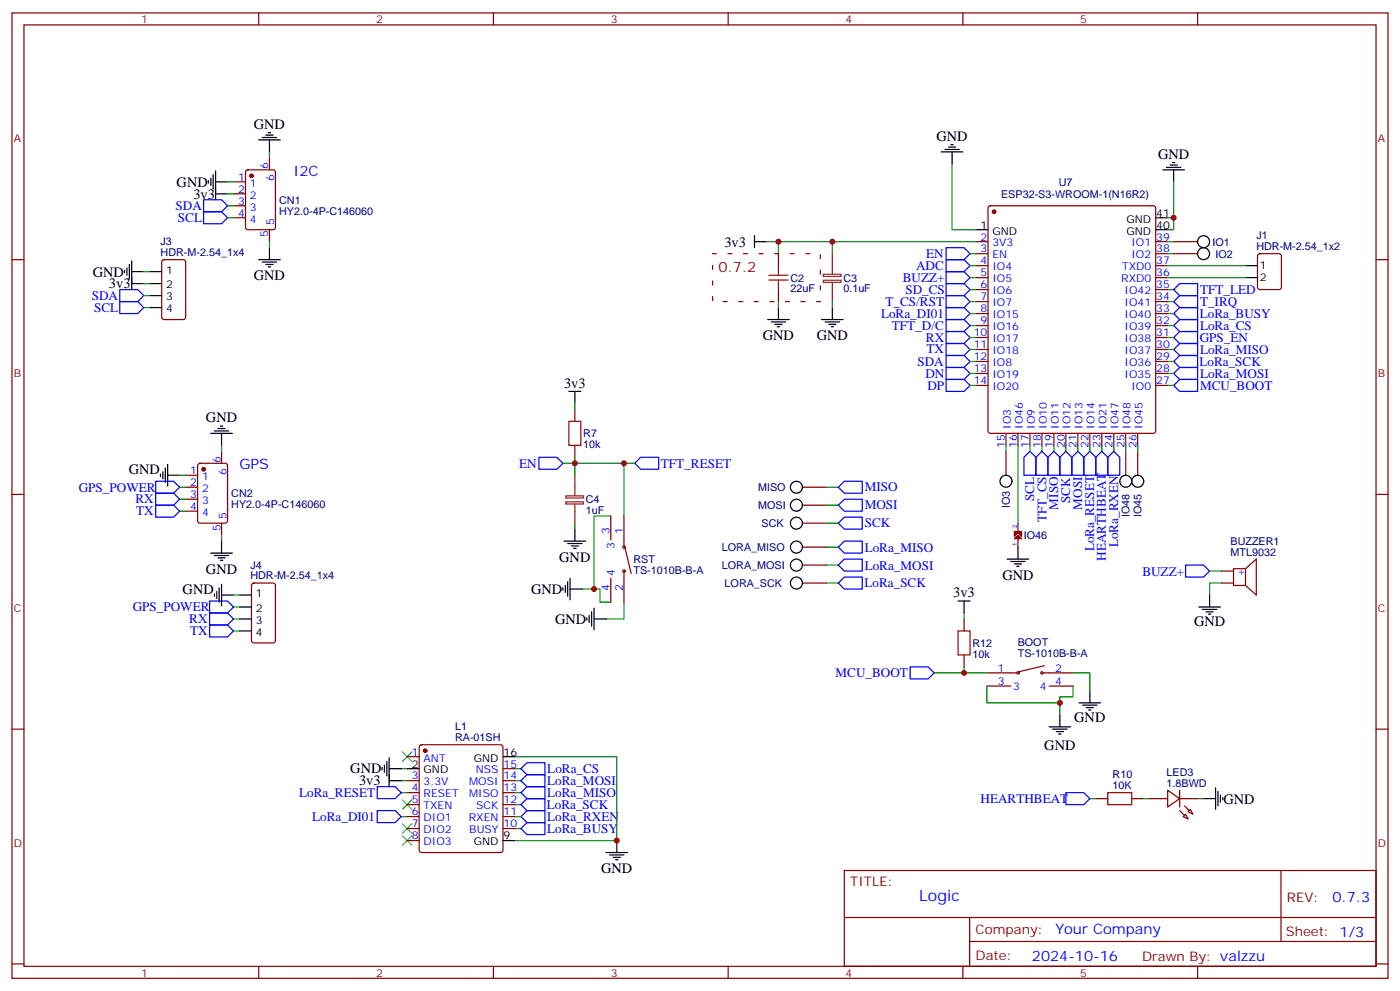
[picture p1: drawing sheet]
<svg xmlns="http://www.w3.org/2000/svg" width="412mm" height="292mm" viewBox="0 0 412 292" stroke-linecap="round" stroke-linejoin="round" font-family="sans-serif">
<g fill="none" stroke="#870000" stroke-width=".35">
<path d="M3.5 3.8h405.4v284.3h-405.4zM7.1 7.3h398.2v277.3h-398.2zM76.2 3.8v3.5M145.3 3.8v3.5M214.5 3.8v3.5M283.6 3.8v3.5M352.8 3.8v3.5M68.8 53.6h3.5M68.8 57.1h3.5M72.6 50.2l.4-.2h7.4l.7 .5v16.5l-.4 .6-7.7 .1-.6-.5-.1-16.5zM79.4 46.5v3.5M3.5 76.5h3.6"/>
<path d="M47.9 76.7l.4-.2h5.7l.6 .4 .1 16.5-.5 .7h-5.9l-.6-.4-.1-16.5zM68.8 60.6h3.5M68.8 64.1h3.5M79.4 67.7v3.5M229.3 74.7v3.5M287.5 71.2h3.5M287.5 74.7h3.5M287.5 78.2h3.5M291.3 60.8l.4-.2h48l.5 .2 .2 .5v65.6l-.2 .5-.5 .2h-48l-.5-.2-.2-.5v-65.6zM340.4 71.2h3.6M340.4 74.7h3.6M340.4 78.2h3.6"/>
<path d="M345.7 71.2h7.1M345.7 74.7h7.1M370.7 74.9l.4-.2h5.7l.6 .4 .1 9.5-.5 .6-5.9 .1-.6-.5-.1-9.4zM405.3 76.5h3.6M229.3 85.3v3.5M287.5 81.8h3.5M287.5 85.3h3.5M287.5 88.8h3.5M287.5 92.4h3.5M287.5 95.9h3.5M287.5 99.4h3.5M340.4 81.8h3.6"/>
<path d="M340.4 85.3h3.6M340.4 88.8h3.6M340.4 92.4h3.6M340.4 95.9h3.6M340.4 99.4h3.6M287.5 102.9h3.5M287.5 106.5h3.5M287.5 110h3.5M287.5 113.5h3.5M340.4 102.9h3.6M340.4 106.5h3.6M340.4 110h3.6"/>
<path d="M340.4 113.5h3.6M54.7 140h3.5M58.4 136.7l.5-.2h7.4l.7 .4v16.5l-.4 .6-7.7 .1-.6-.5-.1-16.4zM65.3 132.9v3.6M169.3 120.6v3.5M169.3 131.2v3.5M296.3 127.6v3.6M296.3 132.9v7.1M299.9 127.6v3.6M303.4 127.6v3.6M306.9 127.6v3.6M310.4 127.6v3.6"/>
<path d="M314 127.6v3.6M317.5 127.6v3.6M321 127.6v3.6M324.6 127.6v3.6M328.1 127.6v3.6M331.6 127.6v3.6M331.6 132.9v7.1M335.1 127.6v3.6M335.1 132.9v7.1M3.5 145.6h3.6M54.7 143.5h3.5M54.7 147h3.5"/>
<path d="M54.7 150.6h3.5M65.3 154.1v3.5M179.9 152v7M183.8 152v8.8M236.4 143.5h7M236.4 148.8h7M236.4 154.1h7M299.9 154.1v2.5M299.9 158.3v2.8M405.3 145.6h3.6M74.3 171.9l.5-.2h5.6l.7 .5v16.5l-.4 .6-5.9 .1-.7-.5v-16.5zM179.9 170.3v7.1"/>
<path d="M183.8 168.6v8.8M184.1 161.5l1.8 7.4M236.4 171.7h7M236.4 166.4h7M236.4 161.1h7M359.8 171.7h3.6M359.8 168.2h3.6M366.9 167.5l3.2-2.8v10.6l-3.2-2.9M366.9 167.5v4.9M366.9 167.5h-3.5v4.9h3.5M284 182.3v3.5M284 192.9v3.5"/>
<path d="M290.7 198.2h8.8M307.3 198.2h8.8M307.6 196.1l-7.4 1.7M3.5 214.8h3.6M123.7 219.6l.5-.2h23.3l.5 .2 .2 .5v30.3l-.3 .5-.4 .2h-23.3l-.5-.2-.2-.5v-30.3zM290.7 202.1h7M309 202.1h7.1M405.3 214.8h3.6M119.9 222.9h3.6M119.9 229.9h3.6M119.9 233.5h3.6M119.9 237h3.6"/>
<path d="M148.2 229.9h3.5M148.2 233.5h3.5M148.2 237h3.5M148.2 226.4h3.5M322.8 235.2h3.5M333.4 235.2h3.5M338.7 235.2h5.3M344 232.8l3.5 2.4-3.5 2.5zM347.5 235.2h5.3M347.5 232.8v4.9M349.2 239.8l.8 1.4-1.5-.7zM350 239.1l.7-.7 .7 1.4z"/>
<path d="M119.9 240.5h3.6M119.9 244.1h3.6M119.9 247.6h3.6M148.2 240.5h3.5M148.2 244.1h3.5M248.7 256.4h156.6v28.2h-156.6zM377.3 256.4v20.9M248.7 270.2h156.5M285.6 277.3h119.6M285.6 270.2v14.2M3.5 283.9h3.6M76.2 284.6v3.5"/>
<path d="M145.3 284.6v3.5M214.5 284.6v3.5M283.6 284.6v3.5M352.8 284.6v3.5M405.3 283.9h3.6"/>
<circle cx="183.8" cy="168.2" r=".35"/>
<circle cx="183.8" cy="161.1" r=".35"/>
<circle cx="299.9" cy="198.2" r=".35"/>
<circle cx="306.9" cy="198.2" r=".35"/>
</g>
<g fill="none" stroke="#000" stroke-width=".35">
<path d="M78.3 39.8h2.1M79 39.1h.7M61.4 53.2v.7M62.1 52.5v2.1M62.8 51.4v4.3M63.5 53.6h3.5M63.5 50.4v8.4M63.5 57.1h3.5M76.2 41.2h6.3M77.3 40.5h4.2M79.4 41.2v3.5M277.3 44.7h6.3"/>
<path d="M278.3 44h4.3M279.4 43.3h2.1M280.1 42.6h.7M280.5 44.7v3.6M342.5 50h6.4M343.6 49.3h4.2M344.7 48.6h2.1M345.4 47.9h.7M345.7 50v3.6M36.7 79.7v.7M37.4 79v2.1M38.1 77.9v4.2"/>
<path d="M38.8 76.8v8.5M76.2 76.5h6.3M77.3 77.2h4.2M78.3 77.9h2.1M79 78.6h.7M79.4 73v3.5M222.2 71.2h3.6M222.2 69.4v3.6M287.5 67.7h3.5M340.4 64.1h3.6M340.4 67.7h3.6M366.9 78.2h3.5"/>
<path d="M38.8 80h3.5M38.8 83.5h3.5M44.1 80h3.5M44.1 83.5h3.5M44.1 87.1h3.5M44.1 90.6h3.5M226.1 94.1h6.4M227.2 94.8h4.2M228.2 95.5h2.2M229 96.2h.7M229.3 90.6v3.5M242 94.1h6.4"/>
<path d="M243.1 94.8h4.2M244.1 95.5h2.1M244.8 96.2h.7M245.2 90.6v3.5M366.9 81.8h3.5M167.6 115.3h3.5M169.3 115.3v3.5M47.3 139.6v.7M48 138.9v2.1M48.7 137.9v4.2M49.4 140h3.5M49.4 136.8v6.4"/>
<path d="M62.1 127.6h6.3M63.1 126.9h4.3M64.2 126.2h2.1M64.9 125.5h.7M65.3 127.6v3.6M65.3 159.4v3.5M166.2 159.4h6.3M169.3 155.9v3.5M62.1 162.9h6.3M63.1 163.6h4.3M63.1 174.9v.7M63.9 174.2v2.1"/>
<path d="M64.2 164.3h2.1M64.6 173.1v4.3M64.9 165h.7M65.3 172.1v6.3M65.3 175.3h3.5M70.6 178.8h3.5M70.6 175.3h3.5M165.8 173.1v.7M166.5 172.4v2.2M167.2 160.1h4.2M167.2 171.4v4.2M167.9 173.5h3.5"/>
<path d="M167.9 170.3v6.4M168.3 160.8h2.1M169 161.5h.7M175 179.1v6.4M282.2 177h3.6M284 177v3.6M296.7 164.7h6.3M297.7 165.4h4.3M298.8 166.1h2.1M299.5 166.8h.7M299.9 161.1v3.6M353.1 178.8h6.4"/>
<path d="M354.2 179.5h4.2M356.3 175.3v3.5M70.6 182.3h3.5M70.6 185.8h3.5M172.9 182v.7M173.6 181.3v2.1M174.3 180.2v4.2M175 182.3h3.5M355.2 180.2h2.2M356 180.9h.7M309 214.1h6.4M310.1 214.8h4.2"/>
<path d="M311.1 215.5h2.2M311.9 216.2h.7M312.2 210.5v3.6M317.9 207h6.3M318.9 207.7h4.2M320 208.4h2.1M320.7 209.1h.7M321 203.5v3.5M112.5 226.1v.7M113.2 225.4v2.1M113.9 224.3v4.2M114.7 229.9h3.5"/>
<path d="M114.7 223.2v8.5M114.7 226.4h3.5M119.9 226.4h3.6M148.2 222.9h3.5M354.5 235.2h3.6M358.1 232.1v6.3M358.8 233.1v4.2M359.5 234.2v2.1M360.2 234.9v.7M148.2 247.6h3.5M178.5 251.1h6.4M179.6 251.8h4.2"/>
<path d="M180.6 252.5h2.1M181.3 253.2h.7M181.7 247.6v3.5"/>
<circle cx="354.5" cy="71.2" r="1.76"/>
<circle cx="354.5" cy="74.7" r="1.76"/>
<circle cx="234.6" cy="143.5" r="1.76"/>
<circle cx="234.6" cy="148.8" r="1.76"/>
<circle cx="234.6" cy="154.1" r="1.76"/>
<circle cx="296.3" cy="141.7" r="1.76"/>
<circle cx="331.6" cy="141.7" r="1.76"/>
<circle cx="335.1" cy="141.7" r="1.76"/>
<circle cx="234.6" cy="166.4" r="1.76"/>
<circle cx="234.6" cy="161.1" r="1.76"/>
<circle cx="234.6" cy="171.7" r="1.76"/>
</g>
<g fill="none" stroke="#008700" stroke-width=".35">
<path d="M67 57.1h1.8M67 53.6h1.8M79.4 44.7v1.8M280.5 48.3v19.4h7M345.7 53.6v10.5M67 60.6h1.8M67 64.1h1.8M79.4 71.2v1.8M225.8 71.2h61.7M229.3 71.2v3.5M245.2 71.2v3.5M285.8 74.7h1.7"/>
<path d="M285.8 78.2h1.7M344 64.1h1.7v3.6h-1.7M344 71.2h1.7M344 74.7h1.7M344 78.2h22.9M42.3 80h1.8M42.3 83.5h1.8M42.3 87.1h1.8M42.3 90.6h1.8M229.3 88.8v1.8M245.2 88.8v1.8M285.8 95.9h1.7"/>
<path d="M285.8 92.4h1.7M285.8 88.8h1.7M285.8 85.3h1.7M285.8 81.8h1.7M285.8 99.4h1.7M344 95.9h1.7M344 92.4h1.7M344 88.8h1.7M344 85.3h1.7M344 81.8h22.9M344 99.4h1.7M169.3 118.8v1.8"/>
<path d="M285.8 110h1.7M285.8 113.5h1.7M285.8 106.5h1.7M285.8 102.9h1.7M344 110h1.7M344 113.5h1.7M344 106.5h1.7M344 102.9h1.7M52.9 140h1.8M65.3 131.2v1.7M165.8 136.5h3.5v3.5M169.3 134.7v1.8h14.5v15.5"/>
<path d="M183.8 136.5h3.2M296.3 131.2v1.7M299.9 131.2v22.9M303.4 131.2v1.7M306.9 131.2v1.7M310.4 131.2v1.7M314 131.2v1.7M317.5 131.2v1.7M321 131.2v1.7M324.6 131.2v1.7M328.1 131.2v1.7M331.6 131.2v1.7"/>
<path d="M335.1 131.2v1.7M52.9 143.5h1.8M52.9 147h1.8M52.9 150.6h1.8M65.3 157.6v1.8M169.3 154.1v1.8M179.9 152h-4.9v21.5M243.4 154.1h3.5M243.4 148.8h3.5M243.4 143.5h3.5M68.8 178.8h1.8M68.8 175.3h1.8"/>
<path d="M171.4 173.5h5.3v3.9h3.2M183.8 177.4v4.9h-5.3M243.4 161.1h3.5M243.4 166.4h3.5M243.4 171.7h3.5M356.3 168.2h3.5M359.8 171.7h-3.5v3.6M68.8 185.8h1.8M68.8 182.3h1.8M275.2 198.2h15.5M284 180.6v1.7M284 196.4v1.8"/>
<path d="M316.1 198.2h4.9v5.3M290.7 202.1v4.9h21.5M316.1 202.1v3.1h-3.9v5.3M118.2 226.4h1.7M118.2 229.9h1.7M118.2 233.5h1.7M151.7 222.9h30v24.7h-30M151.7 226.4h1.8M151.7 229.9h1.8M151.7 233.5h1.8M151.7 237h1.8M321 235.2h1.8"/>
<path d="M336.9 235.2h1.8M352.8 235.2h1.7M118.2 240.5h1.7M151.7 240.5h1.8M151.7 244.1h1.8"/>
</g>
<g fill="none" stroke="#00f" stroke-width=".35">
<path d="M60 58.8h5.3l1.7 1.8-1.7 1.8h-5.3zM60 62.4h5.3l1.7 1.7-1.7 1.8h-5.3zM278.7 73h5.3l1.8 1.7-1.8 1.8h-5.3zM278.7 76.5h5.3l1.8 1.7-1.8 1.8h-5.3zM35.3 85.3h5.3l1.7 1.8-1.7 1.7h-5.3zM35.3 88.8h5.3l1.7 1.8-1.7 1.8h-5.3zM278.7 80h5.3l1.8 1.8-1.8 1.7h-5.3zM278.7 87.1h5.3l1.8 1.7-1.8 1.8h-5.3zM278.7 90.6h5.3l1.8 1.8-1.8 1.7h-5.3zM278.7 83.5h5.3l1.8 1.8-1.8 1.8h-5.3zM278.7 94.1h5.3l1.8 1.8-1.8 1.7h-5.3zM278.7 97.6h5.3l1.8 1.8-1.8 1.8h-5.3z"/>
<path d="M345.7 88.8l1.8-1.7h5.3v3.5h-5.3zM345.7 95.9l1.8-1.8h5.3v3.5h-5.3zM345.7 92.4l1.8-1.8h5.3v3.5h-5.3zM345.7 85.3l1.8-1.8h5.3v3.6h-5.3zM345.7 99.4l1.8-1.8h5.3v3.6h-5.3zM278.7 108.2h5.3l1.8 1.8-1.8 1.8h-5.3zM278.7 111.8h5.3l1.8 1.7-1.8 1.8h-5.3zM278.7 104.7h5.3l1.8 1.8-1.8 1.7h-5.3zM278.7 101.2h5.3l1.8 1.7-1.8 1.8h-5.3zM345.7 102.9l1.8-1.7h5.3v3.5h-5.3zM345.7 110l1.8-1.8h5.3v3.6h-5.3zM345.7 106.5l1.8-1.8h5.3v3.5h-5.3z"/>
<path d="M345.7 113.5l1.8-1.7h5.3v3.5h-5.3zM158.7 134.7h5.3l1.8 1.8-1.8 1.7h-5.3zM187 136.5l1.7-1.8h5.3v3.5h-5.3zM303.4 132.9l1.8 1.8v5.3h-3.6v-5.3zM306.9 132.9l1.8 1.8v5.3h-3.5v-5.3zM310.4 132.9l1.8 1.8v5.3h-3.5v-5.3zM314 132.9l1.7 1.8v5.3h-3.5v-5.3zM317.5 132.9l1.8 1.8v5.3h-3.6v-5.3zM321 132.9l1.8 1.8v5.3h-3.5v-5.3zM322.8 134.7l1.8-1.8 1.7 1.8v5.3h-3.5zM328.1 132.9l1.7 1.8v5.3h-3.5v-5.3zM45.9 148.8h5.3l1.7 1.8-1.7 1.7h-5.3z"/>
<path d="M45.9 145.3h5.3l1.7 1.7-1.7 1.8h-5.3zM45.9 141.7h5.3l1.7 1.8-1.7 1.8h-5.3zM246.9 148.8l1.8-1.8h5.3v3.6h-5.3zM246.9 143.5l1.8-1.8h5.3v3.6h-5.3zM246.9 154.1l1.8-1.8h5.3v3.6h-5.3zM61.7 177h5.3l1.8 1.8-1.8 1.8h-5.3zM246.9 171.7l1.8-1.7h5.3v3.5h-5.3zM246.9 161.1l1.8-1.7h5.3v3.5h-5.3zM246.9 166.4l1.8-1.7h5.3v3.5h-5.3zM349.2 166.4h5.3l1.8 1.8-1.8 1.8h-5.3zM61.7 184.1h5.3l1.8 1.7-1.8 1.8h-5.3zM61.7 180.6h5.3l1.8 1.7-1.8 1.8h-5.3z"/>
<path d="M268.1 196.4h5.3l1.8 1.8-1.8 1.8h-5.3zM111.1 231.7h5.3l1.8 1.8-1.8 1.7h-5.3zM111.1 238.8h5.3l1.8 1.7-1.8 1.8h-5.3zM153.5 237l1.7-1.8h5.3v3.6h-5.3zM153.5 233.5l1.7-1.8h5.3v3.5h-5.3zM153.5 229.9l1.7-1.7h5.3v3.5h-5.3zM155.2 224.6h5.3v3.6h-5.3l-1.7-1.8zM314 233.5h5.3l1.7 1.7-1.7 1.8h-5.3zM153.5 244.1l1.7-1.8h5.3v3.5h-5.3zM153.5 240.5l1.7-1.7h5.3v3.5h-5.3z"/>
</g>
<path d="M245.2 74.7v6M242.5 80.8h5.2v.6h-5.2zM242.5 82.6h5.2v.6h-5.2zM245.2 83.2v5.6M169.3 140v6M166.7 146.1h5.2v.6h-5.2zM166.7 147.8h5.2v.6h-5.2zM169.3 148.4v5.7" fill="none" stroke="#8c2424" stroke-width=".35"/>
<path d="M229.3 78.2v2.9M226.5 82.5h5.6M226.5 81.1h5.6M229.3 82.5v2.8M167.6 124.1h3.5v7.1h-3.5zM282.2 185.8h3.6v7.1h-3.6zM326.3 233.5h7.1v3.5h-7.1z" fill="none" stroke="#a10000" stroke-width=".35"/>
<path d="M118.5 221.5l2.9 2.8M118.5 235.6l2.9 2.8M121.4 221.5l-2.9 2.8M121.4 235.6l-2.9 2.8M118.5 242.6l2.9 2.9M118.5 246.2l2.9 2.8M121.4 242.6l-2.9 2.9M121.4 246.2l-2.9 2.8" fill="none" stroke="#3c3" stroke-width=".35"/>
<g fill="#870000" stroke="#870000" stroke-width=".35">
<path d="M298.8 158.7l1.1-1.1 1 1.1z"/>
<path d="M298.8 156.6h2.1v1.4l-1-1.1-1.1 1.1z"/>
<path d="M348.9 237.3l1.4 1.5z"/>
<path d="M347.5 238.8l1.4 1.4z"/>
<circle cx="125.2" cy="221.1" r=".53"/>
<circle cx="60" cy="138.2" r=".53"/>
<circle cx="74.1" cy="51.8" r=".53"/>
<circle cx="292.8" cy="62.4" r=".53"/>
</g>
<path d="M209.9 74.7h31.8v14.1h-31.8z" fill="none" stroke="#900" stroke-width=".35" stroke-dasharray="1.1 3.5"/>
<g fill="#c00">
<circle cx="245.2" cy="71.2" r=".88"/>
<circle cx="229.3" cy="71.2" r=".88"/>
<circle cx="181.7" cy="247.6" r=".88"/>
<circle cx="312.2" cy="207" r=".88"/>
<circle cx="345.7" cy="64.1" r=".88"/>
<circle cx="169.3" cy="136.5" r=".88"/>
<circle cx="284" cy="198.2" r=".88"/>
<circle cx="175" cy="173.5" r=".88"/>
<circle cx="183.8" cy="136.5" r=".88"/>
</g>
<text font-size="4.6" fill="#00f" x="270.8" y="265.4">Logic</text>
<g font-size="4.2">
<text x="74.8" y="38">GND</text>
<text x="275.9" y="41.5">GND</text>
<text x="341.1" y="46.8">GND</text>
<text x="52" y="55">GND</text>
<text x="57" y="58.5">3v3</text>
<text x="213.4" y="72.6">3v3</text>
<text x="27.3" y="81.4">GND</text>
<text x="74.8" y="82.5">GND</text>
<text x="32.1" y="85">3v3</text>
<text x="224.7" y="100.2">GND</text>
<text x="240.6" y="100.2">GND</text>
<text x="166.2" y="114.2">3v3</text>
<text x="60.7" y="124.4">GND</text>
<text x="37.9" y="139.7">GND</text>
<text x="164.7" y="165.5">GND</text>
<text x="60.7" y="169">GND</text>
<text x="295.3" y="170.7">GND</text>
<text x="53.8" y="174.9">GND</text>
<text x="156.5" y="174.9">GND</text>
<text x="280.8" y="175.9">3v3</text>
<text x="163.5" y="183.8">GND</text>
<text x="351.7" y="184.4">GND</text>
<text x="316.4" y="212.7">GND</text>
<text x="307.6" y="220.8">GND</text>
<text x="103.2" y="227.8">GND</text>
<text x="105.8" y="231.4">3v3</text>
<text x="360.4" y="236.7">GND</text>
<text x="177.1" y="257.2">GND</text>
</g>
<g font-size="4.2" fill="#00f">
<text x="86.4" y="51.8">I2C</text>
<text x="70.6" y="138.2">GPS</text>
<text x="392.5" y="265.7">0.7.3</text>
<text x="310.9" y="275.2">Your Company</text>
<text x="304" y="283">2024-10-16</text>
</g>
<text font-size="4.2" fill="#900" x="211.7" y="80">0.7.2</text>
<g font-size="3.9" fill="#00f">
<text x="51.7" y="61.9">SDA</text>
<text x="52.4" y="65.3">SCL</text>
<text x="272.8" y="76">EN</text>
<text x="265.9" y="83">BUZZ+</text>
<text x="269.8" y="79.5">ADC</text>
<text x="27" y="88.3">SDA</text>
<text x="266.7" y="86.7">SD_CS</text>
<text x="353.5" y="86.6">TFT_LED</text>
<text x="27.7" y="91.8">SCL</text>
<text x="259.5" y="93.6">LoRa_DI01</text>
<text x="260.8" y="90.1">T_CS/RST</text>
<text x="353.4" y="93.6">LoRa_BUSY</text>
<text x="353.5" y="90.1">T_IRQ</text>
<text x="262.7" y="97.1">TFT_D/C</text>
<text x="272.8" y="100.6">RX</text>
<text x="353.4" y="100.7">GPS_EN</text>
<text x="353.5" y="97.1">LoRa_CS</text>
<text x="270.3" y="107.7">SDA</text>
<text x="272.9" y="104.1">TX</text>
<text x="353.3" y="107.7">LoRa_SCK</text>
<text x="353.5" y="104.2">LoRa_MISO</text>
<text x="272.6" y="111.2">DN</text>
<text x="353.5" y="111.2">LoRa_MOSI</text>
<text x="273.2" y="114.8">DP</text>
<text x="353.5" y="114.8">MCU_BOOT</text>
<text x="152.9" y="137.7">EN</text>
<text x="194.7" y="137.7">TFT_RESET</text>
<text x="23.2" y="144.8">GPS_POWER</text>
<text x="39.9" y="148.2">RX</text>
<text x="254.7" y="144.7">MISO</text>
<text x="304.6" y="147.6" transform="rotate(-90 304.6 147.6)">SCL</text>
<text x="315.3" y="148.2" transform="rotate(-90 315.3 148.2)">SCK</text>
<text x="40.1" y="151.8">TX</text>
<text x="254.7" y="150">MOSI</text>
<text x="254.7" y="155.3">SCK</text>
<text x="308.2" y="153.9" transform="rotate(-90 308.2 153.9)">TFT_CS</text>
<text x="311.7" y="150.1" transform="rotate(-90 311.7 150.1)">MISO</text>
<text x="318.8" y="150.1" transform="rotate(-90 318.8 150.1)">MOSI</text>
<text x="329.3" y="161.2" transform="rotate(-90 329.3 161.2)">LoRa_RXEN</text>
<text x="254.7" y="162.5">LoRa_MISO</text>
<text x="254.7" y="167.7">LoRa_MOSI</text>
<text x="322.3" y="162.4" transform="rotate(-90 322.3 162.4)">LoRa_RESET</text>
<text x="325.8" y="165.1" transform="rotate(-90 325.8 165.1)">HEARTHBEAT</text>
<text x="254.6" y="173">LoRa_SCK</text>
<text x="336.5" y="169.5">BUZZ+</text>
<text x="39.1" y="180.1">GPS_POWER</text>
<text x="55.8" y="183.5">RX</text>
<text x="56" y="187">TX</text>
<text x="246.1" y="199.4">MCU_BOOT</text>
<text x="161.2" y="227.7">LoRa_CS</text>
<text x="161.2" y="231.3">LoRa_MOSI</text>
<text x="88.1" y="234.7">LoRa_RESET</text>
<text x="161.1" y="238.4">LoRa_SCK</text>
<text x="161.2" y="234.8">LoRa_MISO</text>
<text x="288.8" y="236.5">HEARTHBEAT</text>
<text x="91.9" y="241.8">LoRa_DI01</text>
<text x="161.2" y="245.3">LoRa_BUSY</text>
<text x="161.2" y="241.9">LoRa_RXEN</text>
</g>
<g font-size="3.9" fill="#800">
<text x="250.5" y="261">TITLE:</text>
<text x="379.1" y="265.7">REV:</text>
<text x="287.4" y="275.2">Company:</text>
<text x="378.7" y="275.8">Sheet: 1/3</text>
<text x="287.4" y="282.9">Date:</text>
<text x="336.4" y="282.9">Drawn By: valzzu</text>
</g>
<g font-size="3.2" fill="#800">
<text x="41.6" y="6.8">1</text>
<text x="110.8" y="6.8">2</text>
<text x="179.9" y="6.8">3</text>
<text x="249.1" y="6.8">4</text>
<text x="318.2" y="6.8">5</text>
<text x="4.1" y="41.9">A</text>
<text x="405.9" y="41.9">A</text>
<text x="4.1" y="111.1">B</text>
<text x="405.9" y="111.1">B</text>
<text x="4.1" y="180.2">C</text>
<text x="405.9" y="180.2">C</text>
<text x="4.1" y="249.3">D</text>
<text x="405.9" y="249.3">D</text>
<text x="41.6" y="287.6">1</text>
<text x="110.8" y="287.6">2</text>
<text x="179.9" y="287.6">3</text>
<text x="249.1" y="287.6">4</text>
<text x="318.2" y="287.6">5</text>
</g>
<g font-size="3.2" fill="#00f">
<text x="70.1" y="53.2">1</text>
<text x="79" y="49.8" transform="rotate(-90 79 49.8)">6</text>
<text x="80.8" y="53.3" transform="rotate(-90 80.8 53.3)">6</text>
<text x="70.1" y="56.7">2</text>
<text x="73.6" y="55">1</text>
<text x="73.6" y="58.5">2</text>
<text x="70.1" y="60.3">3</text>
<text x="70.1" y="63.8">4</text>
<text x="73.6" y="62">3</text>
<text x="73.6" y="65.5">4</text>
<text x="79" y="69.9" transform="rotate(-90 79 69.9)">5</text>
<text x="80.8" y="66.4" transform="rotate(-90 80.8 66.4)">5</text>
<text x="288.8" y="70.8">2</text>
<text x="340.6" y="70.8">39</text>
<text x="288.8" y="77.9">4</text>
<text x="288.8" y="74.4">3</text>
<text x="292.3" y="76.1">EN</text>
<text x="292.3" y="72.6">3V3</text>
<text x="333.3" y="72.6">IO1</text>
<text x="333.3" y="76.1">IO2</text>
<text x="340.6" y="74.4">38</text>
<text x="340.6" y="77.9">37</text>
<text x="288.8" y="81.4">5</text>
<text x="292.3" y="83.2">IO5</text>
<text x="292.3" y="79.7">IO4</text>
<text x="330.3" y="83.2">RXD0</text>
<text x="330.5" y="79.7">TXD0</text>
<text x="340.6" y="81.4">36</text>
<text x="288.8" y="88.5">7</text>
<text x="288.8" y="84.9">6</text>
<text x="292.3" y="86.7">IO6</text>
<text x="331.3" y="86.7">IO42</text>
<text x="340.6" y="84.9">35</text>
<text x="340.6" y="88.5">34</text>
<text x="288.8" y="95.5">9</text>
<text x="288.8" y="92">8</text>
<text x="292.3" y="93.8">IO15</text>
<text x="292.3" y="90.2">IO7</text>
<text x="331.3" y="90.2">IO41</text>
<text x="331.3" y="93.8">IO40</text>
<text x="340.6" y="92">33</text>
<text x="340.6" y="95.5">32</text>
<text x="286.8" y="99.1">10</text>
<text x="292.3" y="100.8">IO17</text>
<text x="292.3" y="97.3">IO16</text>
<text x="331.3" y="97.3">IO39</text>
<text x="331.3" y="100.8">IO38</text>
<text x="340.6" y="99.1">31</text>
<text x="286.8" y="106.1">12</text>
<text x="286.8" y="102.6">11</text>
<text x="292.3" y="107.9">IO8</text>
<text x="292.3" y="104.4">IO18</text>
<text x="331.3" y="104.4">IO37</text>
<text x="331.3" y="107.9">IO36</text>
<text x="340.6" y="102.6">30</text>
<text x="340.6" y="106.1">29</text>
<text x="286.8" y="113.2">14</text>
<text x="286.8" y="109.6">13</text>
<text x="292.3" y="111.4">IO19</text>
<text x="331.3" y="111.4">IO35</text>
<text x="340.6" y="109.6">28</text>
<text x="340.6" y="113.2">27</text>
<text x="292.3" y="114.9">IO20</text>
<text x="333.3" y="114.9">IO0</text>
<text x="296" y="131.8" transform="rotate(-90 296 131.8)">15</text>
<text x="297.7" y="126.3" transform="rotate(-90 297.7 126.3)">IO3</text>
<text x="299.5" y="131.8" transform="rotate(-90 299.5 131.8)">16</text>
<text x="301.3" y="126.3" transform="rotate(-90 301.3 126.3)">IO46</text>
<text x="303" y="131.8" transform="rotate(-90 303 131.8)">17</text>
<text x="304.8" y="126.3" transform="rotate(-90 304.8 126.3)">IO9</text>
<text x="306.6" y="131.8" transform="rotate(-90 306.6 131.8)">18</text>
<text x="308.3" y="126.3" transform="rotate(-90 308.3 126.3)">IO10</text>
<text x="310.1" y="131.8" transform="rotate(-90 310.1 131.8)">19</text>
<text x="311.9" y="126.3" transform="rotate(-90 311.9 126.3)">IO11</text>
<text x="313.6" y="131.8" transform="rotate(-90 313.6 131.8)">20</text>
<text x="315.4" y="126.3" transform="rotate(-90 315.4 126.3)">IO12</text>
<text x="317.1" y="131.8" transform="rotate(-90 317.1 131.8)">21</text>
<text x="318.9" y="126.3" transform="rotate(-90 318.9 126.3)">IO13</text>
<text x="320.7" y="131.8" transform="rotate(-90 320.7 131.8)">22</text>
<text x="322.4" y="126.3" transform="rotate(-90 322.4 126.3)">IO14</text>
<text x="324.2" y="131.8" transform="rotate(-90 324.2 131.8)">23</text>
<text x="326" y="126.3" transform="rotate(-90 326 126.3)">IO21</text>
<text x="327.7" y="131.8" transform="rotate(-90 327.7 131.8)">24</text>
<text x="329.5" y="126.3" transform="rotate(-90 329.5 126.3)">IO47</text>
<text x="331.3" y="131.8" transform="rotate(-90 331.3 131.8)">25</text>
<text x="333" y="126.3" transform="rotate(-90 333 126.3)">IO48</text>
<text x="334.8" y="131.8" transform="rotate(-90 334.8 131.8)">26</text>
<text x="336.5" y="126.3" transform="rotate(-90 336.5 126.3)">IO45</text>
<text x="64.9" y="136.3" transform="rotate(-90 64.9 136.3)">6</text>
<text x="56" y="139.6">1</text>
<text x="56" y="143.2">2</text>
<text x="59.5" y="141.4">1</text>
<text x="66.7" y="139.8" transform="rotate(-90 66.7 139.8)">6</text>
<text x="56" y="146.7">3</text>
<text x="59.5" y="144.9">2</text>
<text x="59.5" y="148.4">3</text>
<text x="56" y="150.2">4</text>
<text x="59.5" y="152">4</text>
<text x="66.7" y="152.8" transform="rotate(-90 66.7 152.8)">5</text>
<text x="64.9" y="156.3" transform="rotate(-90 64.9 156.3)">5</text>
<text x="179.6" y="157.3" transform="rotate(-90 179.6 157.3)">3</text>
<text x="181" y="161.8" transform="rotate(-90 181 161.8)">3</text>
<text x="183.4" y="157.3" transform="rotate(-90 183.4 157.3)">1</text>
<text x="181" y="169.6" transform="rotate(-90 181 169.6)">4</text>
<text x="364.4" y="169.3">+</text>
<text x="179.6" y="174.1" transform="rotate(-90 179.6 174.1)">4</text>
<text x="183.4" y="174.1" transform="rotate(-90 183.4 174.1)">2</text>
<text x="294" y="197.8">1</text>
<text x="310.8" y="197.8">2</text>
<text x="294" y="201.7">3</text>
<text x="298.4" y="203.1">3</text>
<text x="306.3" y="203.1">4</text>
<text x="310.8" y="201.7">4</text>
<text x="121.3" y="222.5">1</text>
<text x="124.8" y="224.3">ANT</text>
<text x="140.1" y="227.8">NSS</text>
<text x="148.3" y="226.1">15</text>
<text x="121.3" y="229.6">3</text>
<text x="121.3" y="233.1">4</text>
<text x="124.8" y="231.4">3.3V</text>
<text x="138.2" y="231.4">MOSI</text>
<text x="148.3" y="233.1">13</text>
<text x="148.3" y="229.6">14</text>
<text x="121.3" y="236.6">5</text>
<text x="124.8" y="234.9">RESET</text>
<text x="124.8" y="238.4">TXEN</text>
<text x="138.2" y="234.9">MISO</text>
<text x="140.3" y="238.4">SCK</text>
<text x="148.3" y="236.6">12</text>
<text x="121.3" y="240.2">6</text>
<text x="121.3" y="243.7">7</text>
<text x="124.8" y="241.9">DIO1</text>
<text x="124.8" y="245.5">DIO2</text>
<text x="138.1" y="241.9">RXEN</text>
<text x="138.2" y="245.5">BUSY</text>
<text x="148.3" y="243.7">10</text>
<text x="148.3" y="240.2">11</text>
<text x="121.3" y="247.2">8</text>
<text x="124.8" y="249">DIO3</text>
</g>
<g font-size="3.2" fill="#000080">
<text x="82.2" y="60">CN1</text>
<text x="294.9" y="58.2">ESP32-S3-WROOM-1(N16R2)</text>
<text x="311.9" y="54.7">U7</text>
<text x="82.2" y="63.2">HY2.0-4P-C146060</text>
<text x="370.1" y="70.5">J1</text>
<text x="47.3" y="75.4">HDR-M-2.54_1x4</text>
<text x="47.3" y="72.2">J3</text>
<text x="357.2" y="72.3">IO1</text>
<text x="358" y="75.8">IO2</text>
<text x="370.1" y="73.7">HDR-M-2.54_1x2</text>
<text x="232.8" y="82.9">C2</text>
<text x="248.4" y="82.9">C3</text>
<text x="232.8" y="86.1">22uF</text>
<text x="248.4" y="86.1">0.1uF</text>
<text x="171.8" y="132">10k</text>
<text x="171.8" y="128.7">R7</text>
<text x="68.1" y="149.6">HY2.0-4P-C146060</text>
<text x="68.1" y="146.4">CN2</text>
<text x="172.6" y="148.2">C4</text>
<text x="223.3" y="144.7">MISO</text>
<text x="223.3" y="149.9">MOSI</text>
<text x="297.5" y="149.7" transform="rotate(-90 297.5 149.7)">IO3</text>
<text x="172.6" y="151.4">1uF</text>
<text x="224.3" y="155.2">SCK</text>
<text x="332.7" y="152.4" transform="rotate(-90 332.7 152.4)">IO48</text>
<text x="336.3" y="152.4" transform="rotate(-90 336.3 152.4)">IO45</text>
<text x="301.6" y="158.8">IO46</text>
<text x="362.5" y="160.4">BUZZER1</text>
<text x="73.8" y="167.4">J4</text>
<text x="186.6" y="165.8">RST</text>
<text x="212.6" y="167.6">LORA_MOSI</text>
<text x="212.6" y="162.3">LORA_MISO</text>
<text x="362.5" y="163.6">MTL9032</text>
<text x="73.8" y="170.7">HDR-M-2.54_1x4</text>
<text x="186.6" y="169">TS-1010B-B-A</text>
<text x="213.5" y="172.9">LORA_SCK</text>
<text x="286.5" y="190.5">R12</text>
<text x="299.8" y="190.3">BOOT</text>
<text x="286.5" y="193.7">10k</text>
<text x="299.8" y="193.5">TS-1010B-B-A</text>
<text x="134.1" y="214.9">L1</text>
<text x="134.1" y="218.1">RA-01SH</text>
<text x="327.7" y="232.4">10K</text>
<text x="327.7" y="229.2">R10</text>
<text x="343.6" y="231.7">1.8BWD</text>
<text x="343.6" y="228.6">LED3</text>
</g>
<g font-size="3.2">
<text x="331.8" y="65.5">GND</text>
<text x="340.6" y="63.8">41</text>
<text x="288.8" y="67.3">1</text>
<text x="292.3" y="69.1">GND</text>
<text x="331.8" y="69.1">GND</text>
<text x="340.6" y="67.3">40</text>
<text x="48.9" y="80.7">1</text>
<text x="371.1" y="79.3">1</text>
<text x="371.1" y="82.8">2</text>
<text x="48.9" y="84.9">2</text>
<text x="48.9" y="88.5">3</text>
<text x="48.9" y="92">4</text>
<text x="75.4" y="176">1</text>
<text x="75.4" y="180.2">2</text>
<text x="75.4" y="183.7">3</text>
<text x="75.4" y="187.3">4</text>
<text x="121.3" y="226.1">2</text>
<text x="124.8" y="227.8">GND</text>
<text x="139.6" y="224.3">GND</text>
<text x="148.3" y="222.5">16</text>
<text x="139.6" y="249">GND</text>
<text x="148.3" y="247.2">9</text>
</g>
<g font-size="1.8" fill="#00f">
<text x="299.5" y="155.5" transform="rotate(-90 299.5 155.5)">2</text>
<text x="299.5" y="160.7" transform="rotate(-90 299.5 160.7)">1</text>
</g>
</svg>
